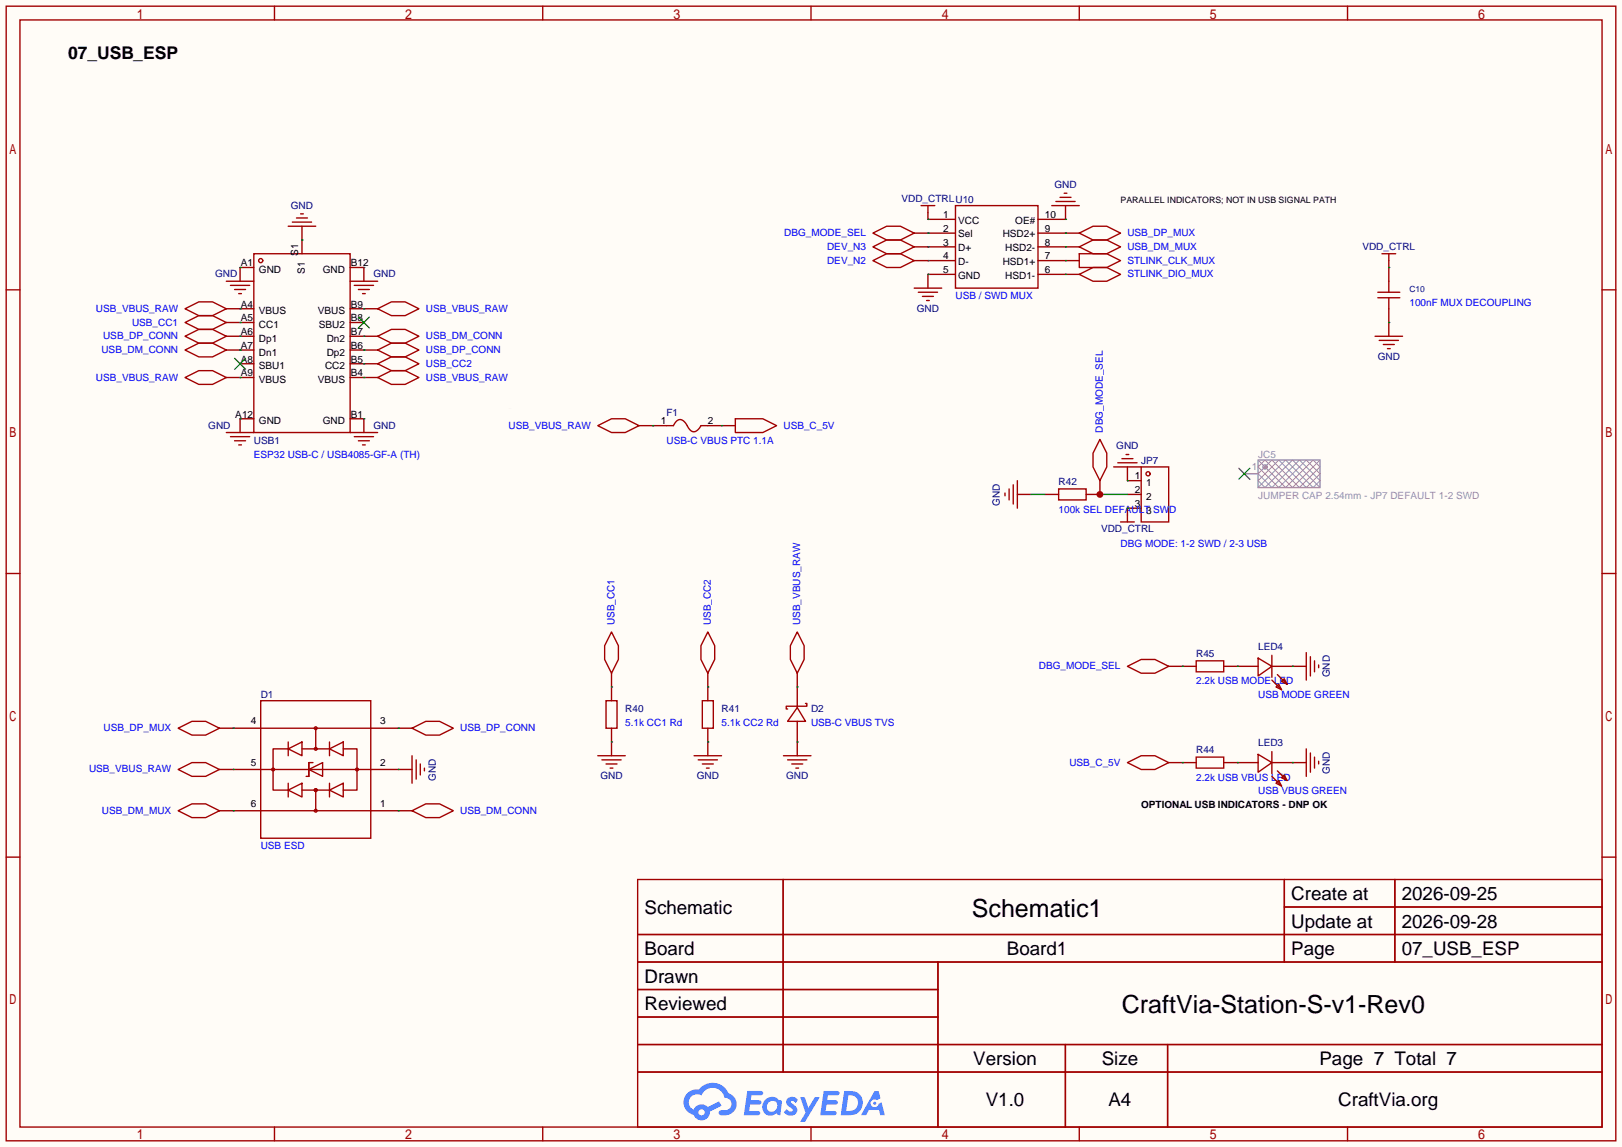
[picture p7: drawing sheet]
<svg xmlns="http://www.w3.org/2000/svg" width="299mm" height="212mm" viewBox="0 0 299 212" stroke-linecap="round" stroke-linejoin="round" font-family="sans-serif">
<path d="M0 0h299.5v211.8h-299.5z" fill="#fffcf7"/>
<g fill="none" stroke="#a10000" stroke-width=".25">
<path d="M1.1 1.1h297.2v209.6h-297.2zM3.7 3.7h292.1v204.5h-292.1zM50.7 1.1v2.6M100.2 1.1v2.6M149.7 1.1v2.6M199.3 1.1v2.6M248.8 1.1v2.6M1.1 53.5h2.6M295.8 53.5h2.5M1.1 105.9h2.6M295.8 105.9h2.5M1.1 158.3h2.6"/>
<path d="M295.8 158.3h2.5M117.7 162.4h178.1v45.8h-178.1zM117.7 172.6h178.1M117.7 177.7h178.1M144.6 162.4v35.6M173.2 177.7v30.5M237.1 162.4v15.3M237.1 167.5h58.7M257.5 162.4v15.3M117.7 182.8h55.5M117.7 192.9h178.1M117.7 187.8h55.5"/>
<path d="M117.7 198h178.1M196.7 192.9v15.3M215.6 192.9v15.3M50.7 208.2v2.5M100.2 208.2v2.5M149.7 208.2v2.5M199.3 208.2v2.5M248.8 208.2v2.5"/>
</g>
<g fill="#5487ff">
<path d="M145.5 202.8a1.3 1.3 0 0 1 1.8 .3l-.4 .6a.54 .54 0 0 0-.9-.2l.1 .2a1.58 1.58 0 0 1 1.1 1.6 1.43 1.43 0 0 1-2.5 .1l.5-.6a.64 .64 0 0 0 .5 .5 .64 .64 0 0 0 .7-.3l-.2-.2a1.6 1.6 0 0 1-1-1.6z"/>
<path d="M147.7 202.7h.9l.7 1.9 1.1-1.9h.9l-2.7 4.5h-.9l1-1.7z"/>
<path d="M138 201.5h1.6a1.31 1.31 0 0 1 1.2 .2 .4 .4 0 0 1-.3 .6h-1.8l-.1 .9h1.6a.4 .4 0 0 1 .4 .4 .4 .4 0 0 1-.4 .4h-1.7l-.2 1.2h.8a1.23 1.23 0 0 1 1.2 .2 .39 .39 0 0 1-.3 .6h-2.7z"/>
<path d="M152.1 201.5h1.6a1.32 1.32 0 0 1 1.3 .2 .39 .39 0 0 1-.4 .6h-1.7l-.2 .9h1.7a.4 .4 0 0 1 .3 .4 .4 .4 0 0 1-.4 .4h-1.7l-.2 1.2h.8a1.23 1.23 0 0 1 1.2 .2 .39 .39 0 0 1-.3 .6h-2.7z"/>
<path d="M161.5 201.5h.7l.4 1.3-.7 .4a.75 .75 0 0 0-1.1 .3 .75 .75 0 0 0 .5 1 .75 .75 0 0 0 .9-.6l.6-.3 .6 2.4h-.9l-.2-1h-1.9l-.5 1h-.9z"/>
<path d="M155.9 201.5l-.7 4.5h1.5a2.27 2.27 0 0 0 2.6-2.3 2.27 2.27 0 0 0-2.7-2.2zM156.6 202.3a1.5 1.5 0 0 1 1.8 1.5 1.5 1.5 0 0 1-1.9 1.4h-.3z"/>
<path d="M141.3 203.1a1.62 1.62 0 0 0-.4 2.1 1.62 1.62 0 0 0 2 .7l.4-.3 .3 .3 .5 .1 .3-2.5-.2-.3h-.4a1.58 1.58 0 0 0-2.5-.1zM141.9 203.6a.99 .99 0 0 1 1.6 .3 .99 .99 0 0 1-.9 1.4 .94 .94 0 0 1-1-.5 .94 .94 0 0 1 .3-1.2z"/>
<path d="M126.9 201.9a2.37 2.37 0 0 0 1.2 4 1.54 1.54 0 0 0 1.7 1 1.54 1.54 0 0 0 1.3-1.6l2.1-1.1-.5-.8-2 1.1a1.57 1.57 0 0 0-2.6 .4 1.5 1.5 0 0 1-.8-2.1 1.5 1.5 0 0 1 2.2-.5 2.23 2.23 0 0 1 2.3-1.4 2.23 2.23 0 0 1 2 1.8 1.16 1.16 0 0 1 1.2 1.1 1.16 1.16 0 0 1-1 1.3h-.7a.47 .47 0 0 0-.6 .3 .47 .47 0 0 0 .4 .6 2.23 2.23 0 0 0 2.3-.7 2.23 2.23 0 0 0 .4-2.3 2.16 2.16 0 0 0-1.3-1.1 3.2 3.2 0 0 0-5.4-.7l-1.2 .1zM129 205.4a.58 .58 0 0 1 1.1 0 .58 .58 0 0 1-1.1 0z"/>
<circle cx="161.5" cy="203.8" r=".28"/>
</g>
<g fill="none" stroke="#a10000" stroke-width=".25">
<path d="M55.5 39.5h.5M170.1 38h2.5M171.3 38v1.2M176.4 38h15.2v15.2h-15.2zM194.2 38h5.1M194.9 37.2h3.6M195.7 36.4h2M196.5 35.7h.5M34.2 57l2.5-1.2h2.5l2.6 1.2-2.6 1.3h-2.5zM34.2 59.6l2.5-1.3h2.5l2.6 1.3-2.6 1.2h-2.5zM41.8 51.9h5.1M42.5 52.7h3.6"/>
<path d="M43.3 53.5h2M44.1 54.2h.5M46.9 46.9h17.7v33h-17.7zM53.2 41.8h5.1M54 41h3.5M54.7 40.3h2.1M64.6 51.9h5.1M65.4 52.7h3.6M66.2 53.5h2M66.9 54.2h.5M69.7 57l2.6-1.2h2.5l2.5 1.2-2.5 1.3h-2.5zM161.2 43.1l2.5-1.3h2.5l2.6 1.3-2.6 1.2h-2.5z"/>
<path d="M168.8 53.2h5.1M169.5 54h3.6M170.3 54.7h2M171.1 55.5h.5M199.3 46.9h5l2.6 1.2-2.6 1.3h-5zM199.3 50.7l2.5-1.3h2.5l2.6 1.3-2.6 1.2h-2.5zM199.3 45.6l2.5-1.3h2.5l2.6 1.3-2.6 1.3h-2.5zM199.3 43.1l2.5-1.3h2.5l2.6 1.3-2.6 1.2h-2.5zM254.4 55h4M254.4 54h4M255.1 46.9h2.6M256.4 46.9v1.2"/>
<path d="M256.4 51.9v2.1M256.4 55v2M34.2 62.1l2.5-1.3h2.5l2.6 1.3-2.6 1.3h-2.5zM34.2 64.6l2.5-1.2h2.5l2.6 1.2-2.6 1.3h-2.5zM34.2 69.7l2.5-1.2h2.5l2.6 1.2-2.6 1.3h-2.5zM41.8 79.9h5.1M64.6 79.9h5.1M69.7 69.7l2.6-1.2h2.5l2.5 1.2-2.5 1.3h-2.5zM69.7 67.2l2.6-1.3h2.5l2.5 1.3-2.5 1.3h-2.5zM69.7 64.6l2.6-1.2h2.5l2.5 1.2-2.5 1.3h-2.5zM69.7 62.1l2.6-1.3h2.5l2.5 1.3-2.5 1.3h-2.5zM110.4 78.6l2.5-1.3h2.5l2.6 1.3-2.6 1.3h-2.5z"/>
<path d="M123.1 78.6h1.2l.7-.9 .7-.2 .8 .5 1 1.5 .6 .2 .7-.2 .6-.9h1.3M135.8 77.3h5l2.6 1.3-2.6 1.3h-5zM253.9 62.1h5.1M254.6 62.9h3.6M255.4 63.6h2M256.2 64.4h.5M42.5 80.6h3.6M43.3 81.4h2M44.1 82.2h.5M65.4 80.6h3.6M66.2 81.4h2M66.9 82.2h.5"/>
<path d="M185.5 91.1v.5M186.3 90.3v2M187.1 89.5v3.6M187.8 88.8v5.1M195.5 90.3h5v2h-5zM203.1 81.2l1.2 2.5v2.5l-1.2 2.6-1.3-2.6v-2.5zM205.6 86.2h5.1M206.4 85.5h3.5M206.9 96.4h2.5M207.1 84.7h2.1M207.9 83.9h.5M208.2 95.1v1.3"/>
<path d="M210.7 86.2h5.1v10.2h-5.1zM112.9 116.7l1.3 2.6v2.5l-1.3 2.5-1.3-2.5v-2.5zM130.7 116.7l1.3 2.6v2.5l-1.3 2.5-1.3-2.5v-2.5zM147.2 116.7l1.3 2.6v2.5l-1.3 2.5-1.3-2.5v-2.5zM32.9 134.5l2.5-1.3h2.6l2.5 1.3-2.5 1.3h-2.6zM48.1 129.4h20.4v25.4h-20.4zM48.1 134.5h20.4M53.2 138.3l2.6-1.3v2.6zM53.2 137v2.6M53.5 138.3h-3.1v7.6h2.8M55.8 138.3h5M58.3 134.5v3.8"/>
<path d="M60.8 138.3l2.6-1.3v2.6zM60.8 137v2.6M63.4 138.3h2.5v7.6h-2.5M76.1 134.5l2.5-1.3h2.6l2.5 1.3-2.5 1.3h-2.6zM76.1 139.6v5.1M110.4 139.6h5M111.9 129.4h2v5.1h-2zM128.1 139.6h5.1M129.7 129.4h2v5.1h-2zM144.7 139.6h5M147.2 130.7l1.5 2.5h-3.3zM148.7 129.9h.3v.5h-3.8v.5h.2"/>
<path d="M32.9 142.1l2.5-1.3h2.6l2.5 1.3-2.5 1.3h-2.6zM32.9 149.7l2.5-1.2h2.6l2.5 1.2-2.5 1.3h-2.6zM48.1 149.7h20.4M48.1 142.1h20.4M53.2 145.9l2.6-1.2v2.5zM53.2 144.7v2.5M55.8 145.9h5M57 142.1l2.6-1.3v2.6zM57.8 140.8h-.8v2.6h-.5M58.3 145.9v3.8M60.8 145.9l2.6-1.2v2.5zM60.8 144.7v2.5"/>
<path d="M76.1 149.7l2.5-1.2h2.6l2.5 1.2-2.5 1.3h-2.6zM76.8 140.3v3.6M77.6 141.1v2M78.4 141.9v.5M111.1 140.3h3.6M111.9 141.1h2M112.6 141.9h.6M128.9 140.3h3.6M129.7 141.1h2M130.4 141.9h.5M145.4 140.3h3.6M146.2 141.1h2"/>
<path d="M146.9 141.9h.5"/>
<circle cx="48.1" cy="48.1" r=".38"/>
<circle cx="212" cy="87.5" r=".38"/>
<circle cx="58.3" cy="138.3" r=".25"/>
<circle cx="58.3" cy="134.5" r=".25"/>
<circle cx="50.4" cy="142.1" r=".25"/>
<circle cx="58.3" cy="145.9" r=".25"/>
<circle cx="58.3" cy="149.7" r=".25"/>
<circle cx="65.9" cy="142.1" r=".25"/>
</g>
<g fill="none" stroke="#870000" stroke-width=".25">
<path d="M171.3 39.2v1.3h5.1M196.7 38v2.5h-5.1M41.8 57h5.1M41.8 59.6h5.1M46.9 49.4h-2.6v2.5M55.8 41.8v5.1M64.6 49.4h2.6v2.5M64.6 57h5.1M64.6 59.6h2.6M168.8 43.1h7.6M171.3 45.6h5.1M171.3 48.1h5.1"/>
<path d="M176.4 50.7h-5.1v2.5M191.6 43.1h7.7M191.6 45.6h7.7M191.6 48.1h7.7M191.6 50.7h7.7M256.4 48.1v3.8M256.4 57v5.1M41.8 62.1h5.1M41.8 64.6h5.1M41.8 69.7h5.1M44.3 67.2h2.6M46.9 77.3h-2.6v2.6"/>
<path d="M64.6 62.1h5.1M64.6 64.6h5.1M64.6 67.2h5.1M64.6 69.7h5.1M64.6 77.3h2.6v2.6M118 78.6h5.1M130.7 78.6h5.1M187.8 91.3h2.6M192.9 91.3h2.6M203.1 88.8v2.5h-2.6M208.2 86.2v2.6h2.5M208.2 91.3h2.5"/>
<path d="M210.7 93.9h-2.5v1.2M40.5 134.5h7.6M68.5 134.5h7.6M112.9 124.3v5.1M112.9 134.5v5.1M130.7 124.3v5.1M130.7 134.5v5.1M147.2 124.3v6.4M147.2 133.2v6.4M40.5 149.7h7.6M40.5 142.1h7.6M68.5 149.7h7.6"/>
<path d="M68.5 142.1h7.6"/>
</g>
<g fill="none" stroke="#999" stroke-width=".25">
<path d="M229.7 87.5h2.6M232.3 85h11.4v5h-11.4z"/>
<circle cx="233.6" cy="86.2" r=".38"/>
</g>
<path d="M66.2 58.5l2 2.1M68.2 58.5l-2 2.1M43.3 66.2l2 2M45.3 66.2l-2 2M228.7 86.5l2.1 2M230.8 86.5l-2.1 2" fill="none" stroke="#3c3" stroke-width=".25"/>
<path d="M232.3 85l5.1 5 5-5 1.3 1.2-3.8 3.8-5.1-5-2.5 2.5 2.5 2.5 5.1-5 3.8 3.8-1.3 1.2-5-5-5.1 5M233.7 85.9l.2 .2M233.9 86.4l-.2 .2M243.7 85l-5.1 5-5-5-1.3 1.2 3.8 3.8 5.1-5 2.5 2.5-2.5 2.5-5.1-5-3.8 3.8 1.3 1.2 5-5 5.1 5" fill="none" stroke="#999" stroke-width=".18"/>
<g fill="none" stroke="#008700" stroke-width=".25">
<path d="M44.3 57h.1M44.3 59.6h.1M44.3 49.4h.1M55.8 44.3h.1M67.2 49.4h.1M67.2 57h.1M171.3 50.7h.1M171.3 43.1h.1M171.3 45.6h.1M171.3 48.1h.1M171.3 40.5h.1M196.7 45.6h.1"/>
<path d="M196.7 43.1h.1M196.7 40.5h.1M256.4 49.4h.1M256.4 59.6h.1M44.3 62.1h.1M44.3 64.6h.1M44.3 77.3h.1M44.3 69.7h.1M67.2 69.7h.1M67.2 67.2h.1M67.2 64.6h.1M67.2 62.1h.1"/>
<path d="M67.2 77.3h.1M120.5 78.6h.1M133.2 78.6h.1M190.4 91.3h2.5M203.1 91.3h5.1M208.2 93.9h.1M208.2 88.8h.1M43.1 134.5h.1M73.5 134.5h.1M112.9 126.9h.1M112.9 137h.1M130.7 126.9h.1"/>
<path d="M130.7 137h.1M147.2 137h.1M147.2 126.9h.1M43.1 142.1h.1M43.1 149.7h.1M73.5 149.7h.1M73.5 142.1h.1"/>
</g>
<circle cx="203.1" cy="91.3" r=".63" fill="#c00"/>
<path d="M168.8 45.6h2.5M168.8 48.1h2.5M215.8 123.1h5.1M225.9 123.1h6.4M234.8 123.1h6.4M215.8 140.8h5.1M225.9 140.8h6.4M234.8 140.8h6.4" fill="none" stroke="#870000" stroke-width=".25"/>
<g fill="none" stroke="#a10000" stroke-width=".25">
<path d="M161.2 45.6l2.5-1.3h2.5l2.6 1.3-2.6 1.3h-2.5zM161.2 48.1l2.5-1.2h2.5l2.6 1.2-2.6 1.3h-2.5zM208.2 123.1l2.5-1.3h2.5l2.6 1.3-2.6 1.2h-2.5zM220.9 139.8h5v2.1h-5zM220.9 122h5v2.1h-5zM232.3 139.3l2.5 1.5-2.5 1.8zM232.3 121.5l2.5 1.6-2.5 1.7zM234.8 121v4.1M234.8 138.8v4.1M234.8 125.6l1.8 1.8M235.6 126.9l.5-.5 .5 1zM235.8 124.6l1.8 1.8"/>
<path d="M236.6 125.9l.5-.6 .5 1.1zM241.2 120.5v5.1M241.2 138.3v5.1M241.9 121.3v3.5M241.9 139.1v3.5M242.7 122v2.1M242.7 139.8v2.1M243.5 122.8v.5M208.2 140.8l2.5-1.2h2.5l2.6 1.2-2.6 1.3h-2.5zM234.8 143.4l1.8 1.8M235.6 144.7l.5-.6 .5 1.1zM235.8 142.4l1.8 1.7"/>
<path d="M236.6 143.6l.5-.5 .5 1zM243.5 140.6v.5"/>
</g>
<path d="M196.7 48.1h.1M196.7 50.7h.1M218.3 123.1h.1M228.5 123.1h.1M238.6 123.1h.1M218.3 140.8h.1M228.5 140.8h.1M238.6 140.8h.1" fill="none" stroke="#008700" stroke-width=".25"/>
<g font-size="4.6">
<text x="179.4" y="169.4">Schematic1</text>
<text x="207.1" y="187.1">CraftVia-Station-S-v1-Rev0</text>
</g>
<g font-size="3.5">
<text x="238.4" y="166.2">Create at</text>
<text x="258.8" y="166.2">2026-09-25</text>
<text x="119" y="168.8">Schematic</text>
<text x="238.4" y="171.3">Update at</text>
<text x="258.8" y="171.3">2026-09-28</text>
<text x="119" y="176.4">Board</text>
<text x="185.9" y="176.4">Board1</text>
<text x="238.4" y="176.4">Page</text>
<text x="258.8" y="176.4">07_USB_ESP</text>
<text x="119" y="181.5">Drawn</text>
<text x="119" y="186.6">Reviewed</text>
<text x="179.7" y="196.7">Version</text>
<text x="203.4" y="196.7">Size</text>
<text x="243.6" y="196.7">Page 7 Total 7</text>
<text x="182" y="204.3">V1.0</text>
<text x="204.7" y="204.3">A4</text>
<text x="247.1" y="204.3">CraftVia.org</text>
</g>
<text font-size="3.2" x="12.6" y="10.8">07_USB_ESP</text>
<g font-size="1.8" fill="#000080">
<text x="194.7" y="34.7">GND</text>
<text x="53.7" y="38.5">GND</text>
<text x="166.4" y="37.3">VDD_CTRLU10</text>
<text x="251.5" y="46.1">VDD_CTRL</text>
<text x="39.7" y="51.2">GND</text>
<text x="68.9" y="51.2">GND</text>
<text x="169.3" y="57.6">GND</text>
<text x="254.4" y="66.5">GND</text>
<text x="123.1" y="76.9">F1</text>
<text x="38.5" y="79.2">GND</text>
<text x="46.9" y="82">USB1</text>
<text x="68.9" y="79.2">GND</text>
<text x="206.1" y="83">GND</text>
<text x="195.5" y="89.6">R42</text>
<text x="210.7" y="85.8">JP7</text>
<text x="184.6" y="93.4" transform="rotate(-90 184.6 93.4)">GND</text>
<text x="203.3" y="98.2">VDD_CTRL</text>
<text x="220.9" y="121.3">R45</text>
<text x="232.3" y="120.1">LED4</text>
<text x="245.5" y="125.1" transform="rotate(-90 245.5 125.1)">GND</text>
<text x="48.1" y="129">D1</text>
<text x="115.4" y="131.5">R40</text>
<text x="133.2" y="131.5">R41</text>
<text x="149.7" y="131.5">D2</text>
<text x="232.3" y="137.8">LED3</text>
<text x="110.8" y="143.9">GND</text>
<text x="128.6" y="143.9">GND</text>
<text x="145.1" y="143.9">GND</text>
<text x="220.9" y="139.1">R44</text>
<text x="245.5" y="142.9" transform="rotate(-90 245.5 142.9)">GND</text>
<text x="80.4" y="144.2" transform="rotate(-90 80.4 144.2)">GND</text>
</g>
<g font-size="1.8">
<text x="174.1" y="40.3">1</text>
<text x="176.9" y="41.3">VCC</text>
<text x="187.4" y="41.3">OE#</text>
<text x="192.9" y="40.3">10</text>
<text x="55" y="47.2" transform="rotate(-90 55 47.2)">S1</text>
<text x="174.1" y="42.8">2</text>
<text x="174.1" y="45.4">3</text>
<text x="174.1" y="47.9">4</text>
<text x="176.9" y="43.8">Sel</text>
<text x="176.9" y="46.4">D+</text>
<text x="185.1" y="43.8">HSD2+</text>
<text x="185.6" y="46.4">HSD2-</text>
<text x="192.9" y="47.9">7</text>
<text x="192.9" y="45.4">8</text>
<text x="192.9" y="42.8">9</text>
<text x="44.5" y="49.2">A1</text>
<text x="47.8" y="50.4">GND</text>
<text x="56.3" y="50.5" transform="rotate(-90 56.3 50.5)">S1</text>
<text x="59.6" y="50.4">GND</text>
<text x="64.8" y="49.2">B12</text>
<text x="174.1" y="50.4">5</text>
<text x="176.9" y="48.9">D-</text>
<text x="176.9" y="51.5">GND</text>
<text x="185.1" y="48.9">HSD1+</text>
<text x="185.6" y="51.5">HSD1-</text>
<text x="192.9" y="50.4">6</text>
<text x="44.5" y="56.8">A4</text>
<text x="44.5" y="59.3">A5</text>
<text x="47.8" y="58.1">VBUS</text>
<text x="58.7" y="58.1">VBUS</text>
<text x="64.8" y="59.3">B8</text>
<text x="64.8" y="56.8">B9</text>
<text x="44.5" y="61.9">A6</text>
<text x="44.5" y="64.4">A7</text>
<text x="47.8" y="60.6">CC1</text>
<text x="47.8" y="63.1">Dp1</text>
<text x="47.8" y="65.7">Dn1</text>
<text x="58.9" y="60.6">SBU2</text>
<text x="60.3" y="65.7">Dp2</text>
<text x="60.3" y="63.1">Dn2</text>
<text x="64.8" y="64.4">B6</text>
<text x="64.8" y="61.9">B7</text>
<text x="44.5" y="67">A8</text>
<text x="44.5" y="69.5">A9</text>
<text x="47.8" y="68.2">SBU1</text>
<text x="47.8" y="70.8">VBUS</text>
<text x="58.7" y="70.8">VBUS</text>
<text x="60" y="68.2">CC2</text>
<text x="64.8" y="69.5">B4</text>
<text x="64.8" y="67">B5</text>
<text x="43.4" y="77.1">A12</text>
<text x="64.8" y="77.1">B1</text>
<text x="47.8" y="78.4">GND</text>
<text x="59.6" y="78.4">GND</text>
<text x="122" y="78.4">1</text>
<text x="130.7" y="78.4">2</text>
<text x="209.5" y="88.5">1</text>
<text x="211.6" y="89.8">1</text>
<text x="209.5" y="91.1">2</text>
<text x="209.5" y="93.6">3</text>
<text x="211.6" y="92.4">2</text>
<text x="211.6" y="94.9">3</text>
<text x="46.3" y="133.8">4</text>
<text x="70.2" y="133.8">3</text>
<text x="46.3" y="141.4">5</text>
<text x="70.2" y="141.4">2</text>
<text x="46.3" y="149">6</text>
<text x="70.2" y="149">1</text>
<text x="210.7" y="149.3">OPTIONAL USB INDICATORS - DNP OK</text>
</g>
<g font-size="1.8" fill="#00f">
<text x="144.8" y="43.6">DBG_MODE_SEL</text>
<text x="152.7" y="46.1">DEV_N3</text>
<text x="208.2" y="46.1">USB_DM_MUX</text>
<text x="208.2" y="43.6">USB_DP_MUX</text>
<text x="152.7" y="48.7">DEV_N2</text>
<text x="208.2" y="48.7">STLINK_CLK_MUX</text>
<text x="208.2" y="51.2">STLINK_DIO_MUX</text>
<text x="17.7" y="57.6">USB_VBUS_RAW</text>
<text x="78.6" y="57.6">USB_VBUS_RAW</text>
<text x="176.4" y="55.3">USB / SWD MUX</text>
<text x="260.2" y="56.6">100nF MUX DECOUPLING</text>
<text x="18.7" y="65.2">USB_DM_CONN</text>
<text x="19" y="62.7">USB_DP_CONN</text>
<text x="24.4" y="60.1">USB_CC1</text>
<text x="78.6" y="65.2">USB_DP_CONN</text>
<text x="78.6" y="62.7">USB_DM_CONN</text>
<text x="17.7" y="70.3">USB_VBUS_RAW</text>
<text x="78.6" y="70.3">USB_VBUS_RAW</text>
<text x="78.6" y="67.7">USB_CC2</text>
<text x="93.9" y="79.2">USB_VBUS_RAW</text>
<text x="123.1" y="82">USB-C VBUS PTC 1.1A</text>
<text x="144.7" y="79.2">USB_C_5V</text>
<text x="203.6" y="79.9" transform="rotate(-90 203.6 79.9)">DBG_MODE_SEL</text>
<text x="46.9" y="84.5">ESP32 USB-C / USB4085-GF-A (TH)</text>
<text x="195.5" y="94.7">100k SEL DEFAULT SWD</text>
<text x="206.9" y="101">DBG MODE: 1-2 SWD / 2-3 USB</text>
<text x="113.5" y="115.4" transform="rotate(-90 113.5 115.4)">USB_CC1</text>
<text x="131.2" y="115.4" transform="rotate(-90 131.2 115.4)">USB_CC2</text>
<text x="147.7" y="115.4" transform="rotate(-90 147.7 115.4)">USB_VBUS_RAW</text>
<text x="191.8" y="123.6">DBG_MODE_SEL</text>
<text x="220.9" y="126.4">2.2k USB MODE LED</text>
<text x="232.3" y="129">USB MODE GREEN</text>
<text x="19.1" y="135">USB_DP_MUX</text>
<text x="85" y="135">USB_DP_CONN</text>
<text x="115.4" y="134">5.1k CC1 Rd</text>
<text x="133.2" y="134">5.1k CC2 Rd</text>
<text x="149.7" y="134">USB-C VBUS TVS</text>
<text x="16.4" y="142.7">USB_VBUS_RAW</text>
<text x="197.4" y="141.4">USB_C_5V</text>
<text x="220.9" y="144.2">2.2k USB VBUS LED</text>
<text x="232.3" y="146.7">USB VBUS GREEN</text>
<text x="18.8" y="150.3">USB_DM_MUX</text>
<text x="85" y="150.3">USB_DM_CONN</text>
<text x="48.1" y="156.9">USB ESD</text>
</g>
<g font-size="1.8" fill="#999">
<text x="231.1" y="86.8">1</text>
<text x="232.3" y="84.5">JC5</text>
<text x="232.3" y="92.1">JUMPER CAP 2.54mm - JP7 DEFAULT 1-2 SWD</text>
</g>
<text font-size="1.6" x="206.9" y="37.5">PARALLEL INDICATORS; NOT IN USB SIGNAL PATH</text>
<text font-size="1.6" fill="#000080" x="260.2" y="54">C10</text>
</svg>
